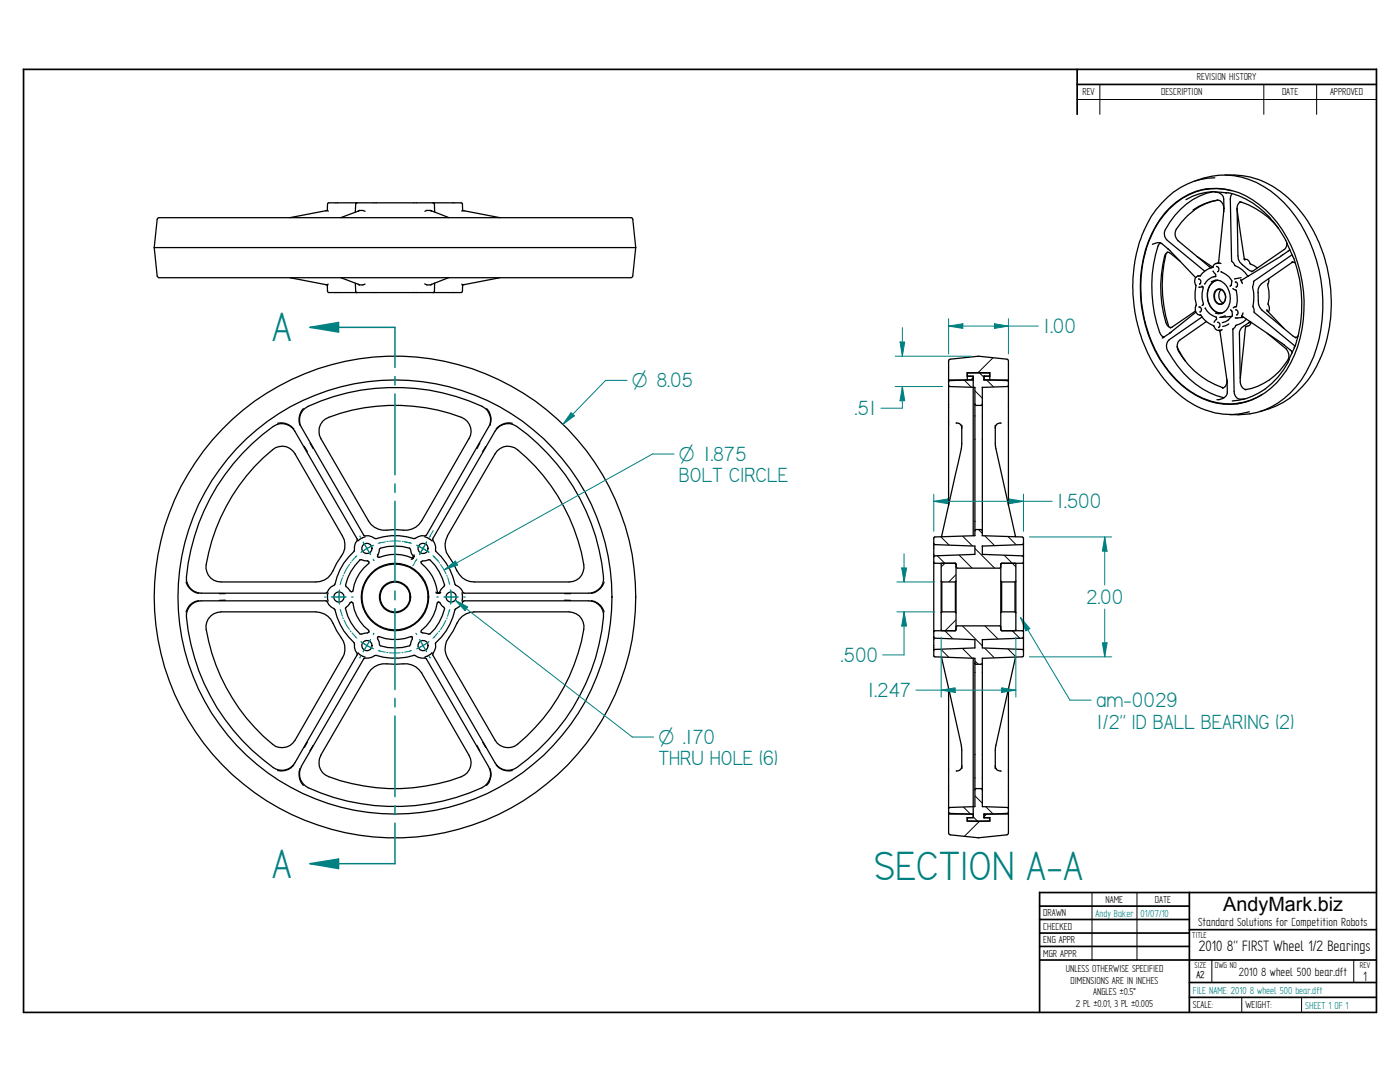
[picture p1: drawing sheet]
<svg xmlns="http://www.w3.org/2000/svg" width="279mm" height="216mm" viewBox="0 0 279 216" stroke-linecap="round" stroke-linejoin="round" font-family="sans-serif">
<g fill="none" stroke="#000" stroke-width=".34">
<path d="M4.7 13.8h270v188.2h-270v-188.2M215 13.8v9M215 16.8h59.7M207.5 178.1v23.9M207.5 178.1h67.2M237.4 178.1v23.9M207.5 180.8h29.9M207.5 183.5h29.9M207.5 186.2h29.9M207.5 188.8h29.9M207.5 191.6h67.2M237.4 185.5h37.3"/>
<path d="M237.4 196h37.3M237.4 199h37.3"/>
</g>
<path d="M215 19.9h59.7M219.5 16.8v6M252.2 16.8v6M262.8 16.8v6M217.9 178.1v13.5M226.9 178.1v13.5M241.9 191.6v4.4M247.8 199v3M259.8 199v3M270.2 191.6v4.4" fill="none" stroke="#000" stroke-width=".2"/>
<path d="M203.7 123.2l9.8 16.5" fill="none" stroke="#008080" stroke-width=".2"/>
<path d="M203.7 123.2l1.8 2.2-.8 .5z" fill="#008080"/>
<path d="M203.7 123.2l1.8 2.2-.8 .5zM213.5 139.7h4.3" fill="none" stroke="#008080" stroke-width=".2"/>
<g fill="none" stroke="#000" stroke-width=".25">
<path d="M57.9 55.4l7.4 1.5 .1 1.3 .2 .2h26.4l.3-.2v-1.4M64.9 56.8l.5 .1M65.3 56.9h.1M65.3 42h.1M65.4 42l.1 .2M65.4 42l-.4 .1M65.5 56.7l-.1 .2M68 55.4l3.6 1.4M70.9 56.5l.1 1.7 .2 .2M71.2 40.5l-.2 .2-.1 1.6M71.5 56.7l.3 .2M71.5 42.1l.2-.1h.7l.5 .2"/>
<path d="M71.5 42.1l-3.5 1.3M71.7 56.9h.7M72.9 56.7l-.5 .2M84.8 56.6l.4 .3M85.2 42h.8l.1 .1M85.2 42l-.4 .2M86 42.1h.1M86 42l3.6 1.4M86.1 56.7l-.1 .2h-.8M86.4 40.5l.3 .2v1.6M86.7 56.5v1.7l-.3 .2M89.6 55.4l-3.6 1.4"/>
<path d="M92.3 42l-.1 .2M92.3 42v-1.3l-.3-.2h-26.4l-.2 .2-.1 1.3-7.5 1.4M92.3 42l7.5 1.4M92.3 42l.4 .1M92.7 56.8l-.5 .1M99.8 55.4l-7.5 1.5-.1-.2M126.3 43.8l-.1-.3-.3-.1h-94.2l-.3 .4-.6 5.6M126.3 43.7l.6 5.7h-96.1M126.9 49.4l-.6 5.7-.4 .3h-94.2l-.3-.3-.6-5.7M55.4 84.5a3.2 3.2 0 0 1 3.2 1.1M58.8 86l12.5 21.6M58.8 90.5l9.5 16.4a3.6 3.6 0 0 1-.2 4.1l-.9 1.4a5.1 5.1 0 0 1-3.3 3.6l-19.8 .1a2.96 2.96 0 0 1-3-3.5 37.6 37.6 0 0 1 13.9-23.3 2.94 2.94 0 0 1 3.9 1.3"/>
<path d="M58.8 86a3 3 0 0 0-4.3-.9 41.4 41.4 0 0 0-17.3 30.7 3 3 0 0 0 3 2.6h24.9l.2-.2M60.5 81.5a3.3 3.3 0 0 0-.6 3.4M60.7 89.1l.6 1M61.9 88.4l.6 1.1M93.6 87.5l-9.4 16.4a3.7 3.7 0 0 1-3.7 1.9l-1.7-.1a5.3 5.3 0 0 1-4.1-.5l-.7-.6-.5-.7-9.4-16.4a2.93 2.93 0 0 1 1.5-4.2 37.1 37.1 0 0 1 27.1 .3 2.93 2.93 0 0 1 .9 3.9M95.8 88.4l-.6 1.1M96.9 89.1l-.6 1M97.1 81.5a3.3 3.3 0 0 1 .7 3.4M97.5 85.3a2.92 2.92 0 0 0-1.3-4.2 41.4 41.4 0 0 0-35.3 .3 2.95 2.95 0 0 0-.7 3.9l12.4 21.5 .2 .1a3.9 3.9 0 0 1 2.3 .6 11.9 11.9 0 0 1 7.5 0 3.6 3.6 0 0 1 2.2-.6l.3-.1M97.5 85.2l-12.4 21.6M102.2 84.5a3.3 3.3 0 0 0-3.2 1.1M37.1 116.2a3.3 3.3 0 0 0 2.6 2.2"/>
<path d="M39.7 119.8a3.1 3.1 0 0 0-2.6 2.3M40.1 119.9h25M40.2 119.9a2.97 2.97 0 0 0-3 3.2 41.2 41.2 0 0 0 18 30.4 3 3 0 0 0 3.6-1.3l12.5-21.6M43.8 118.4h1.2M45 119.8h-1.3M65 119.8l1.1 1.3 .6 .4M65.4 118.7l.1 1.2M65.5 118.3l-.2 .4M66.8 116.5l-.7 .6-.8 1.1M70.7 109.8v.2a12.1 12.1 0 0 0-3.9 6.6M71.3 107.5l-.6 1.6v.7M71.8 107.7l-.4 .2"/>
<path d="M71.8 111.7h.3l1.5 .4M71.8 111.7a10.1 10.1 0 0 0-2.8 5.1l.9 1.1 .5 .1a9.1 9.1 0 0 1 3.3-5.7l-.2-.3M72.4 107.3l-.7 .4M72.9 107.1l-.5 .2M75.3 111l.4 .2M75.4 110.7v.3M75.6 111.2a9 9 0 0 1 6.8 .1h.1M75.7 109.6l.2-.2a10.7 10.7 0 0 1 5.8-.1l.8 1.7M75.7 109.6l-.3 1.1M82.5 111v.3M82.5 111.3h.1M82.6 111l-.2 .5-.3 .1"/>
<path d="M82.6 110.7v.3l-.3 .5M84 112.1v.2a9 9 0 0 1 3.3 6l.2 .1M84.1 112.1h-.1M84.8 107.1l.4 .2M85.2 107.2l.7 .5M85.5 111.7h.3a10.6 10.6 0 0 1 2.9 5.1M85.6 111.7l-1.5 .4M85.9 107.6l.3 .3M86.3 107.6l12.5-21.6a3 3 0 0 1 4.3-.9 41.4 41.4 0 0 1 17.3 30.7 3 3 0 0 1-2.9 2.6h-24.9l-.2-.2a3.4 3.4 0 0 0-1.6-1.6 13.3 13.3 0 0 0-3.9-6.8 3.9 3.9 0 0 0-.5-2.2M87 118.2l.2 .2M87.5 118.4h.1M87.7 118.2l-.2 .2"/>
<path d="M88 118.2l-.2 .2h-.6M88.7 116.7l-1 1.5M89.3 106.9l9.5-16.3a2.91 2.91 0 0 1 4.5-.9 37.8 37.8 0 0 1 13.2 23.7 2.89 2.89 0 0 1-2.9 2.7h-18.9a3.7 3.7 0 0 1-3.5-2.2l-.7-1.5-.9-1.4a3.8 3.8 0 0 1-.3-4.1M92.2 118.3l.1 .4M92.3 118.7v.8M92.3 119.5l-.1 .4M112.6 119.8h1.3M112.7 118.4h1.2M118 119.8a3.2 3.2 0 0 1 2.6 2.3M120.6 116.2a3.3 3.3 0 0 1-2.6 2.2M44.1 122.1h18.9a3.8 3.8 0 0 1 3.5 2.3l.7 1.5 .9 1.3a3.6 3.6 0 0 1 .2 4.1M44.1 122.1a3 3 0 0 0-3 3.5 37.9 37.9 0 0 0 13.9 23.3 3.1 3.1 0 0 0 3.9-1.2l9.4-16.4"/>
<path d="M66.7 121.5l.1 .2a12.4 12.4 0 0 0 3.9 6.5M69 121.5a9.7 9.7 0 0 0 2.8 5l1.8-.3M69.9 120.3l-1 1.2M70.1 120.1l.3 .1a9.1 9.1 0 0 0 3.3 5.7l-.1 .2M70.1 120.1l-.3 .2M70.6 128.2l.3 1.6 .4 .6M71.3 130.4v.3M71.5 130.3l.3 .3 1.1 .5M72.6 131.4l-12.5 21.6M73.6 126.1v.1M74.8 130.8l-.6 .3-1.6 .3M75.4 127.2l.5 1.7a10.3 10.3 0 0 0 5.8 0l.2-.3"/>
<path d="M82.2 127.1l.1 .1M82.3 127.1l-.2-.1a9.2 9.2 0 0 1-6.6 0l-.2 .2M82.3 127.2l-.4 1.5M82.6 130.7a3.4 3.4 0 0 0 2.2 .6M82.6 130.8a12.8 12.8 0 0 1-7.5 0h-.3M84.1 134.2l9.5 16.5a2.95 2.95 0 0 1-1.5 4.3 37.2 37.2 0 0 1-27.2-.4 2.93 2.93 0 0 1-.8-3.9M84.2 134.3a3.8 3.8 0 0 0-3.7-1.8h-3.3a3.8 3.8 0 0 0-3.7 1.8l-9.5 16.4M84.8 131.3l.3 .1M85 131.4l12.5 21.6a2.96 2.96 0 0 1-1.3 4.2 41.4 41.4 0 0 1-35.3-.4 2.99 2.99 0 0 1-.7-3.8M85.2 130.9l-.4 .2M85.9 130.6l-.7 .4M86.2 130.2l-.3 .4"/>
<path d="M87.4 120.1h.2M87.5 120.1l-.2 .1a9.7 9.7 0 0 1-3.3 5.7v.2l.3 .2 1.5 .2a10.1 10.1 0 0 0 2.9-5l-.1-.3M87.5 120.1l1.1 1.1M90.8 121.7a13 13 0 0 1-3.9 6.7M92.4 120l.2-.1h24.9a2.97 2.97 0 0 1 2.9 3.2 41.2 41.2 0 0 1-17.9 30.4 3 3 0 0 1-3.7-1.3l-12.4-21.5a4.2 4.2 0 0 0 .5-2.3M92.4 120a3.8 3.8 0 0 1-1.6 1.7M94.6 122.1h19a2.97 2.97 0 0 1 2.9 3.5 37.9 37.9 0 0 1-13.8 23.3 3 3 0 0 1-3.9-1.2l-9.5-16.4a3.6 3.6 0 0 1 .3-4.1l.9-1.3a5.1 5.1 0 0 1 3.3-3.7l.9-.1M58.6 152.7a3.1 3.1 0 0 1-3.2 1.1M59.9 153.4a3.4 3.4 0 0 0 .6 3.3M61.3 148.1l-.6 1M62.5 148.8l-.7 1M95.2 148.7l.6 1.1"/>
<path d="M96.4 148.1l.5 1M97.8 153.4a3.1 3.1 0 0 1-.7 3.3M99 152.7a3.2 3.2 0 0 0 3.2 1.1"/>
<circle cx="67.6" cy="119.1" r="1.02"/>
<circle cx="73.2" cy="109.4" r="1.02"/>
<circle cx="78.8" cy="119.1" r="48.1"/>
<circle cx="78.8" cy="119.1" r="3.1"/>
<circle cx="78.8" cy="119.1" r="43.3"/>
<circle cx="78.8" cy="119.1" r="6.7"/>
<circle cx="78.8" cy="119.1" r="2.99"/>
<circle cx="78.8" cy="119.1" r="6.6"/>
<circle cx="84.4" cy="109.4" r="1.02"/>
<circle cx="90" cy="119.1" r="1.02"/>
<circle cx="73.2" cy="128.8" r="1.02"/>
<circle cx="84.4" cy="128.8" r="1.02"/>
</g>
<path d="M61.9 65.3h16.9v8M61.9 65.3l5.7-1v2zM78.8 75.1v1.7M78.8 78.6v16.1M78.8 96.6v1.7M78.8 100v16.2M78.8 117.9v1.8M78.8 121.5v16.1M78.8 139.4v1.7M78.8 142.9v16.1M78.8 160.8v1.7M78.8 164.3v8" fill="none" stroke="#008080" stroke-width=".3"/>
<path d="M61.9 65.3l5.7-1v2z" fill="#008080"/>
<path d="M61.9 172.3h16.9M61.9 172.3l5.7-.9v1.9z" fill="none" stroke="#008080" stroke-width=".3"/>
<path d="M61.9 172.3l5.7-.9v1.9z" fill="#008080"/>
<g fill="none" stroke="#000" stroke-width=".2">
<path d="M189.3 77.2l3.7 3.7M189.5 71.1l-.2 .2M190.9 74.3l6.6 6.6M195.4 74.3l5.9 5.9M198.5 71.1l-4.8 4.8M199.9 74.3l1.4 1.4M186.3 105.7l7.8 7.7M186.3 110.1l3.3 3.3M188.6 112.3l-.8 .9M190.7 105.6l7.9 7.8M190.8 114.6l-1.5 1.6M195.2 105.6l7.8 7.8"/>
<path d="M199.7 105.6l4.6 4.6M204.2 105.6l.1 .1M186.3 128.1l4.5 4.5M186.3 132.6h.1M187.5 124.8l7.8 7.8M187.9 122l-.1 .2M190.8 123.6l-2.2 2.3M192 124.8l7.8 7.8M196.5 124.8l7.8 7.8M201 124.8l3.3 3.4M202.7 122l.1 .1M189.3 158l5.9 6"/>
<path d="M193.1 157.3l6.6 6.7M197.6 157.3l3.7 3.7M189.3 162.5l1.4 1.5M197 162.4l-4.9 4.8M201.3 167l-.2 .2"/>
</g>
<g fill="none" stroke="#000" stroke-width=".25">
<path d="M189.3 75.8h4.9M189.3 76.9l.3 .2M189.3 72l.1-.2 .3-.1 5.6-.6 5.9 .7 .1 29M189.3 72v28.8M189.5 77.1l5.1 .2v29.6l-8.1 .2M189.6 75.9l-.3 .3M193 74.4h4.5M193 74.4v1.4M194.2 75.1h-1.2h1.2v31.8M194.2 75.8l-4.7 .1M195.2 74.3l2.3 .1M195.3 74.3l-2.3 .1"/>
<path d="M196 77.3v29.6M196.3 75.8l4.7 .1 .3 .3M196.3 75.8h5M197.5 75.1l-1.1-.1v.8M197.5 74.3v1.5M201.3 76.9l-.3 .2-5 .2M190.8 84.4l.6 .1 .4 .3 .1 .6M191.9 88.5v1l-4 17.6M191.9 84.9v3.7M194.6 80.6l.2 .3h1l.2-.3M198.6 84.9l.1 4.2M198.7 89.1l3.9 17.9"/>
<path d="M199.8 84.5l-.8 .1-.3 .4-.1 .4M186.4 112.2l.2 .2M186.4 108.4l.2 .3M186.4 107.4v23.6l8.2 .4v29.6l-5 .1-.3 .2M186.5 108.7l8.1 .3v1.6l-8 .3-.2 .2M186.5 112.4h4.2M186.6 107.1l-.2 .3M187.8 112.5v13.2l.2 .2M187.8 116l.2 .1v6M187.9 116.1h2.8M188 112.4l-.2 .1M190.6 112.4l.2 .2"/>
<path d="M190.6 112.4l.2 .1v13.2M190.7 116.1v6h-2.7M190.8 113.1l.3 .3h8.4l.2-.3M190.8 116l-.1 .1M194.7 105.7h1.1l.2 .2M194.8 105.7l-.2 .2M196 110.6l8 .3 .3 .2M196 106.9l8 .2 .3 .3M196 108.9v1.7M199.7 112.5v13.2l.2 .2h4.1l.3 .2M199.7 116l.2 .1v6M199.9 116.1h2.7"/>
<path d="M199.9 112.4l-.2 .1M200 112.4l-.3 .2M202.5 112.4l.2 .1M202.6 116.1v6h-2.7M202.6 106.9l.1 .2M202.7 112.5v13.2M202.7 116l-.1 .1M204.3 112.2l-.3 .2h-4.1M204.3 108.4l-.3 .3-8 .3M204.3 107.4v23.5l-.3 .2-8 .3M186.4 127.1l.2 .2M186.5 127.3l8.1 .3v1.7l-8 .3-.2 .2"/>
<path d="M187.9 131.1l4 18M188 122.1l-.2 .2M189.3 137.4v28.8l.4 .4M190.6 122l.2 .3M190.8 125.6l-.2 .3M190.8 125.6l-.1 .3h-4.1l-.2 .2M191 124.9h8.5l.2 .2M191.1 124.9l-.3 .2M194.2 131.3v31.9M194.6 132.3l.2 .2h1l.2-.2M196 127.6v1.7l8 .3 .3 .2M196 131.3v29.7l5 .1 .3 .2"/>
<path d="M199.7 125.6l.3 .3M199.9 122.1l-.2 .2M201.3 137.4v28.8l-.3 .4-5.8 .6M202.5 122l.2 .3M202.7 131.1l-3.9 17.6M202.7 125.6l-.1 .3M204.3 127.1l-.3 .2-8 .3M191.9 149.1v.6M191.9 152.9v.3l-.3 .4-.8 .2M191.9 149.6v3.7M194.7 157.4h1.1l.2 .2M194.8 157.4l-.2 .2"/>
<path d="M198.6 152.9l.4 .7 .8 .3M198.8 148.7l-.2 4.6M189.3 162.1l.3 .2 4.6 .2-4.9-.1M189.6 166.6l5.7 .6M193 163.2h1.2M193 163.2v.6M193 163.8h4.5M194.2 163.2h-1.2M196.3 163.2h1.2M196.4 162.4v.8M197.5 163.1v.7M201.3 162.1l-.3 .2-4.6 .2 4.9-.1"/>
</g>
<path d="M120.9 75.9l-8.5 8.8M114 82.3l.6 .7-2.2 1.7z" fill="none" stroke="#008080" stroke-width=".2"/>
<path d="M114 82.3l.6 .7-2.2 1.7z" fill="#008080"/>
<g fill="none" stroke="#008080" stroke-width=".2">
<path d="M120.9 75.9h4.2M130.3 90.6l-41.7 23.1M64.8 119.1h.1M65 119.1h.1M66.2 119.1h2.8M67.7 117.7v2.8M67.9 116.5v.1M68 116.3v.1M68.3 115.3l-.4 1M68.5 114.8v.2M69.8 112.6l-1.1 1.9M70.1 112.1l-.2 .3"/>
<path d="M70.1 119.1h.1M70.4 119.1h.1M71 111l-.8 .9M71.2 110.9v.1M71.8 107v.1M71.9 107.1l.1 .1M72.5 108.2l1.5 2.5M74.5 111.5v.2M74.5 108.8l-2.4 1.4M74.5 111.8h.1M75.6 108.4h-.1M75.7 108.3h.1"/>
<path d="M76.9 108.1l-1.1 .2M77.2 108h.3M77.8 108h2.1M80.3 108h.2M80.6 108.1l.5 .1M80.8 108.1l1.1 .2M81.2 108.2h.1M82 108.4h.1M82.6 112.5l-.2 .4M82.8 112.4h-.1M83.1 111.8l-.3 .4M83.2 108.8l2.4 1.4"/>
<path d="M83.2 111.5l-.1 .2M85.1 108.2l-1.4 2.5M85.7 107.1l-.1 .1M85.9 107h-.1M85.9 107l-.1 .1M86 106.6l-.1 .4M86.1 106.4v.1M86.4 110.9l.1 .1M86.4 105.9l-.2 .4M86.6 111l.4 .4M86.6 111.1l.8 .8M87 111.5l.1 .1"/>
<path d="M87.2 111.7l.3 .3M87.2 119.1h.1M87.4 119.1h.1M87.6 112.2l.2 .2M87.9 112.6l1.1 1.9M88.6 119.1h2.8M88.6 113.7l2.3-1.8 .4 .8zM89.2 114.8v.2M89.4 115.3l.3 1M89.7 116.3v.1M89.7 116.5v.1M90 117.7v2.8"/>
<path d="M92.5 119.1h.1M92.8 119.1h.1M67.9 121.6v.1M68 121.8l.3 1.1M68.4 123.2l.1 .2M68.7 123.7l1 1.9M69.9 125.9l.2 .2M70.3 126.3l.7 .9M71.2 127.3h.1M71.8 131.1v.2M72 130.9l-.1 .2M72.1 128.1l2.4 1.4"/>
<path d="M74 127.6l-1.5 2.4M74.5 126.6v.1M74.6 126.4h-.1M75.5 129.8h.1M75.7 129.8l.1 .1M75.8 129.9l1.1 .2M77.2 130.2h.2M77.7 130.3h2.2M80.2 130.2h.2M81.9 129.8l-1.1 .3M82 129.8h.1M83 126.4h.1"/>
<path d="M83.1 126.6l.1 .1M83.7 127.6l1.4 2.4M85.6 128.1l-2.4 1.4M85.6 130.9l.1 .2M85.8 131.1l.1 .2M86.5 127.3h-.1M87.4 126.3l-.8 .9M87.8 125.9l-.2 .2M89 123.8l-1.1 1.8M89.2 123.3v.2M89.7 121.9l-.4 1.1M89.7 121.8v.1"/>
<path d="M89.7 121.6v.1"/>
</g>
<path d="M88.6 113.7l2.3-1.8 .4 .8z" fill="#008080"/>
<path d="M130.3 90.6h4.2M90.8 119.8l2.5 1.3-.5 .7zM90.8 119.8l35.4 27.3" fill="none" stroke="#008080" stroke-width=".2"/>
<path d="M90.8 119.8l2.5 1.3-.5 .7z" fill="#008080"/>
<path d="M189.3 65.1l2.9-.5v.9zM126.2 147.1h4.2" fill="none" stroke="#008080" stroke-width=".2"/>
<path d="M189.3 65.1l2.9-.5v.9z" fill="#008080"/>
<path d="M198.5 64.6l2.8 .5-2.8 .4z" fill="none" stroke="#008080" stroke-width=".2"/>
<path d="M198.5 64.6l2.8 .5-2.8 .4z" fill="#008080"/>
<path d="M180.1 77.1l.5 2.9h-1zM189.3 63.6v7M189.3 65.1h17.9M201.3 63.6v7" fill="none" stroke="#008080" stroke-width=".2"/>
<path d="M180.1 77.1l.5 2.9h-1z" fill="#008080"/>
<path d="M179.6 68.2h1l-.5 2.9z" fill="none" stroke="#008080" stroke-width=".2"/>
<path d="M179.6 68.2h1l-.5 2.9z" fill="#008080"/>
<path d="M178.6 77.1h9.5M178.6 71.1h15.3M180.1 77.1v4.3h-4.3M180.1 65.4v5.7M180 113.3h.9l-.5 2.8z" fill="none" stroke="#008080" stroke-width=".2"/>
<path d="M180 113.3h.9l-.5 2.8z" fill="#008080"/>
<path d="M180.4 122.1l.5 2.8h-.9z" fill="none" stroke="#008080" stroke-width=".2"/>
<path d="M180.4 122.1l.5 2.8h-.9z" fill="#008080"/>
<path d="M179 116.1h7.6M180.4 110.5v5.6M186.4 100l2.7-.4v.9zM179 122.1h7.6M180.4 122.1v8.6h-4.3" fill="none" stroke="#008080" stroke-width=".2"/>
<path d="M186.4 100l2.7-.4v.9z" fill="#008080"/>
<path d="M201.4 99.6l2.9 .4-2.9 .5z" fill="none" stroke="#008080" stroke-width=".2"/>
<path d="M201.4 99.6l2.9 .4-2.9 .5z" fill="#008080"/>
<path d="M186.4 98.6v7.4M204.3 98.6v7.4M186.4 100h23.6M220.5 107.1l.4 2.9h-.9z" fill="none" stroke="#008080" stroke-width=".2"/>
<path d="M220.5 107.1l.4 2.9h-.9z" fill="#008080"/>
<path d="M220 128.3h.9l-.4 2.8z" fill="none" stroke="#008080" stroke-width=".2"/>
<path d="M220 128.3h.9l-.4 2.8z" fill="#008080"/>
<path d="M205.4 107.1h16.5M220.5 107.1v9.6M187.8 137.7l2.8-.5v1zM205.4 131.1h16.5M220.5 121.5v9.6" fill="none" stroke="#008080" stroke-width=".2"/>
<path d="M187.8 137.7l2.8-.5v1z" fill="#008080"/>
<path d="M199.9 137.2l2.8 .5-2.8 .5z" fill="none" stroke="#008080" stroke-width=".2"/>
<path d="M199.9 137.2l2.8 .5-2.8 .5z" fill="#008080"/>
<path d="M182.8 137.7h19.9M187.8 127.1v12M202.7 127.1v12" fill="none" stroke="#008080" stroke-width=".2"/>
<g fill="none" stroke="#000" stroke-width=".25">
<path d="M234.3 38.2a21.5 21.5 0 0 0-7.6 12.7 30.2 30.2 0 0 0 6.6 25.9 18.3 18.3 0 0 0 7.4 5.1M238.5 36.1a15.3 15.3 0 0 1 16.4 3.1 29.1 29.1 0 0 1 9.1 22.6 24 24 0 0 1-6.5 16.6 14.5 14.5 0 0 1-10.3 4.4M241.4 37.6l-1.2 .2M242 38.2l.5 .1a1.67 1.67 0 0 1 1.7 1.5l.1 1.8M242.1 38.2a11.7 11.7 0 0 0-5.4 1.6M242.3 38.2a13.9 13.9 0 0 0-9.9 8 1.76 1.76 0 0 0 .6 1.8l7.4 6.1 1.6-.8M242.4 35.5a13.7 13.7 0 0 0-8 2.7M242.5 38.3l2.2 .2M243 39.9a12.1 12.1 0 0 0-4.6 2M244.5 34.9a16.9 16.9 0 0 1 6.5 .9M244.7 38.5a12.9 12.9 0 0 1 6.7 3.1 19.6 19.6 0 0 1 5.4 6.9M244.7 38.5h.1"/>
<path d="M245.8 38.1a12.8 12.8 0 0 0-13.6 4.9 21.4 21.4 0 0 0-3.6 7.2l-.7 3.3-.2 4.5a26.1 26.1 0 0 0 8.3 18.9 18.8 18.8 0 0 0 4.3 2.7M245.9 38.7l-.3 .4-.1 .6 .3 12.3 .7 1a6.4 6.4 0 0 1 2.6 2.2M251 35.8a22.3 22.3 0 0 1 12.5 13.3 31.9 31.9 0 0 1 2.2 10.8v1.3a27.9 27.9 0 0 1-2.2 10.3 17.4 17.4 0 0 1-12 10.6M230 48.8a2.14 2.14 0 0 1 1.9-.2l1.2 1.1M231.6 48.5l-.3 .2a26 26 0 0 0 .3 18.1l.7 .5M232.7 50.6a26.6 26.6 0 0 0 .6 14.6M232.9 50.3l.7 .3 1.9 1.5M233.1 50.3l-.6 .5a21.5 21.5 0 0 0 .5 14.1l.2 .3 .5 .2M233.1 49.7l.3 .3M233.1 49.7h.1M233.4 50l5.2 5.4M233.4 50h.1"/>
<path d="M233.6 41.3a13 13 0 0 1 17.7-.5 25 25 0 0 1 8.8 17.4 24.1 24.1 0 0 1-4.3 17 12.9 12.9 0 0 1-18.6 2.7 25 25 0 0 1-9.6-18.8 22.8 22.8 0 0 1 6-17.8zM235.1 48l6.3 5.3M238.1 41.9a9.9 9.9 0 0 1 5.1-1.9 1.48 1.48 0 0 1 1 1.5v.5M238.4 41.9a11.6 11.6 0 0 0-3.9 4.5v.6l.6 1M238.9 51.2l3.2 2.1M239.1 55.1l-.5 .3-.1 .4-.1 .5 .3 .6a9 9 0 0 0 .1 3.9l-.1 .2M239.3 55.7l.3 .3v.4l-.2 .3M239.4 57.3v.1M239.6 55l-.5 .1M239.9 57.1h.1M239.9 57.1l.2 .2a7.2 7.2 0 0 0 .1 3.5l-.3 .1M240 57.2l-.6 .1"/>
<path d="M240.4 54.1l-1 1M241.2 55.8l-.8 .8M241.3 53.2l.4 .3M241.7 56.2a1.88 1.88 0 0 1 2.1 0 3.9 3.9 0 0 1 .5 6 1.74 1.74 0 0 1-1.7 .3M242 53.3l-.1 .1M242.1 54.1v.1a.95 .95 0 0 1 .5 1M242.6 55.2l-.7 .1-.7 .5M242.6 55.2h-.4M242.6 58.1a1.05 1.05 0 0 1 1.1-.3 1.05 1.05 0 0 1 .8 .9 1.34 1.34 0 0 1-1 2 1.62 1.62 0 0 1-.9-2.6zM242.7 57.9a1.18 1.18 0 0 1 1.2-.1 1.18 1.18 0 0 1 .7 1.1 1.29 1.29 0 0 1-1.4 1.8 1.82 1.82 0 0 1-.5-2.8zM242.7 55.9a3.4 3.4 0 0 0-1.4 4.7 2.77 2.77 0 0 0 2.4 1.9M242.9 53.2l.3 .4v.3l-.2 .3"/>
<path d="M243 55.9a2.88 2.88 0 0 0-2 3.7 3.2 3.2 0 0 0 2.5 2.8h.5M243.2 52.3v.2M243.4 52.5l.3 .1M243.5 52.5l-1.1 .2-.4 .6M243.7 57.8a1.75 1.75 0 0 0 .4 2.7M243.8 54.3l-.1-.1a3.3 3.3 0 0 1 2.1 1.9l-.1 .8-.2 .2M244.2 42.2l-1 10.1M244.2 42.2h.1M244.3 41.6l-.1 .6M244.3 41.6h.1M245.5 57.1h.1M246.1 57.6l.6 .4a5.5 5.5 0 0 1 0 3.2"/>
<path d="M246.5 55.6l-.1 .1M246.5 56.3l.3 .1 .2 .3-.1 .4-.2 .2M246.5 56.3h.1M246.9 41.6l.2 9.5v.6l.3 .6 .5 .5M247.5 40.3h-.1a15.4 15.4 0 0 1 7.8 5.3M247.6 40.3l-.5 .3-.1 .4-.1 .9 1.4 9.7M247.6 55.8l.1 .2M247.6 56l.3 .3M247.7 55.4l-1.2 .2M247.8 55.9h.1M247.8 56.3l.1 .3M247.9 52.8l1.5 1.2 .5 .1"/>
<path d="M248.3 51.7a1.12 1.12 0 0 1 1.2 1l1.5 .8M248.3 51.6l.2 .3M249.8 54.2h.1M250.2 56.3l-.2 1a9 9 0 0 1 .1 3.9l.2 .5v.7l8.2 6.7M250.2 54l-.5 .2M251.1 58.3l.1 2.4 .6 1.2M253 56.6a9.6 9.6 0 0 1 .1 4.1M253.2 55.6v.5l-.2 .6M255.6 51.1l-7.8 4.8M256 50.8l-.4 .3M256.8 48.5v.6l-.5 .7-6.2 4.2M256.8 48.5a26.4 26.4 0 0 1 1.7 20.4l-.2 .4"/>
<path d="M257.1 50.1l-1.2 .8M257.4 49.8l-.3 .3M257.8 52.3h.1M257.8 52.3l.7 .2M257.9 50.8l-7.8 5.5M258 52.2l-6.2 4.4-.5 .5-.2 .6v.7M232.1 67.4h-.2M232.2 67.3l-.1 .1M233.3 67.8a1.68 1.68 0 0 0-.3 2.1 18.2 18.2 0 0 0 11.3 9.5M233.5 66.5l-1.3 .8M233.8 66.3l-.4 .2M233.9 65.3l-.3 .1"/>
<path d="M234.9 69.1l1.7 3M235.2 70.1a16.3 16.3 0 0 0 8.8 7.2M235.2 70.1h.1M238.6 62.1l-4.7 3.2M238.7 62.3l-5 4M238.7 61l-.2 .9a1.01 1.01 0 0 0 1.1 1M239.4 61.3h-.1a.53 .53 0 0 1 .4 .4 .53 .53 0 0 1-.2 .5v.1M239.6 62.9h.1M239.6 62.9a7.9 7.9 0 0 0 2.7 2.3 .86 .86 0 0 0 .9 .7l.5-.1M239.9 63.2l-6.6 4.6M239.9 60.9h.1M240.5 61.5a5.5 5.5 0 0 0 2.3 1.9v.4l-.5 .5"/>
<path d="M240.8 64.1l-5.6 4.1-.3 .5v.7l.3 .7M242.9 79.8h.3M243.1 64.3l.4 .4v.3l-.3 .4M243.4 65.9l.1 .1M243.4 66h.1M243.5 66l1.4 9.8M243.9 77.3l.3 .1M243.9 65.8l-.2 .1M244.5 63l-1 .3 2.4-.2M244.9 75.8v.6M244.9 75.8v.1M244.9 76a1.33 1.33 0 0 1-.9 1.4"/>
<path d="M244.9 76.4v1.8a1.76 1.76 0 0 1-1.6 1.6M244.9 76.4h.1M245.2 64.6l-1.2 .6M245.2 63.8l-1.3 .6M245.6 61.8l.3 .3 .1 .9-.8 .8M246.2 61.4h.1M246.5 61.2v.1M246.6 63.5h.2M246.6 64.9l-.2 .5-.4 .3 .3 12.4a1.5 1.5 0 0 0 1.2 1.6l1-.1M246.7 61.8h-.1a.56 .56 0 0 1 .5 .5 .56 .56 0 0 1-.3 .5v.1M246.8 61.2l-.7 .2M246.8 63.5h.1"/>
<path d="M247.4 66.7l.1 9.5a1.57 1.57 0 0 0 1.1 1.5M247.9 63.1l8 5.4M248.1 62.4l-.3 .8M248.2 63.3l-1.4 .2M248.5 77.7h.3M248.7 65.1l-.2 .3-1 10.1M248.8 63.7a4.5 4.5 0 0 1-2.2 1.2M249.5 64.1l-.8 .7a1.93 1.93 0 0 0-1.3 1.9M249.7 64.3l-.5 .1M249.7 64.4v-.1a.95 .95 0 0 1-1 .9M251.8 61.8l6.3 5.3 .6 .2M251.9 78.7a12.4 12.4 0 0 1-11.5 .9"/>
<path d="M252.8 61.8l.1 .3M252.9 66.5l3.8 3.1a1.93 1.93 0 0 1 .3 2.3 12.3 12.3 0 0 1-8.5 5.9M252.9 62.1l3.3 3.4M253 60.6l.3 .7v.5l-.2 .5M255.9 68.5l.4 .4M255.9 68.5v.1M256.3 68.9l1.4 1.2 .2 .4M256.3 68.8v.1M257.1 72.3a13.8 13.8 0 0 1-11.2 7.7M257.3 71.8l-.3 .5M258.3 69.3l-1.1 2.5M258.3 69.3l.1 .1"/>
<path d="M259.1 67l-.6 .4M240.8 81.9a14.3 14.3 0 0 0 6.7 .7M245.4 82.7l1.8 .1M247.7 80.4l-1.2 .2M249.3 82.2l-1.9 .4"/>
</g>
<g font-size="9.2" fill="#008080">
<text x="54.2" y="68.1">A</text>
<text x="54.2" y="175.2">A</text>
<text x="174.4" y="175.5">SECTION A-A</text>
</g>
<g font-size="4.6" fill="#008080">
<text x="208.2" y="66.5">1.00</text>
<text x="170.6" y="82.8">.51</text>
<text x="135.5" y="96.2">BOLT CIRCLE</text>
<text x="210.9" y="101.4">1.500</text>
<text x="216.8" y="120.5">2.00</text>
<text x="167.8" y="132.1">.500</text>
<text x="173.1" y="139.1">1.247</text>
<text x="218.7" y="141.1">am-0029</text>
<text x="218.7" y="145.4">1/2&quot; ID BALL BEARING (2)</text>
<text x="131.4" y="152.7">THRU HOLE (6)</text>
</g>
<g font-size="4.4" fill="#008080">
<text x="126.1" y="77.3">O 8.05</text>
<text x="135.5" y="92">O 1.875</text>
<text x="131.4" y="148.5">O .170</text>
</g>
<text font-size="3.9" x="244.1" y="181.7">AndyMark.biz</text>
<text font-size="3.4" x="239.3" y="189.8">2010 8&quot; FIRST Wheel 1/2 Bearings</text>
<text font-size="3" x="272.1" y="195.7">1</text>
<g font-size="2.7">
<text x="239.1" y="184.7">Standard Solutions for Competition Robots</text>
<text x="247.3" y="194.7">2010 8 wheel 500 bear.dft</text>
</g>
<g font-size="2.3">
<text x="238.9" y="16">REVISION HISTORY</text>
<text x="216" y="19">REV</text>
<text x="231.7" y="19">DESCRIPTION</text>
<text x="255.9" y="19">DATE</text>
<text x="265.4" y="19">APPROVED</text>
<text x="208.2" y="182.8">DRAWN</text>
<text x="208.2" y="185.5">CHECKED</text>
<text x="220.6" y="180.1">NAME</text>
<text x="230.5" y="180.1">DATE</text>
<text x="208.2" y="188.2">ENG APPR</text>
<text x="208.2" y="190.9">MGR APPR</text>
<text x="212.7" y="194">UNLESS OTHERWISE SPECIFIED</text>
<text x="213.7" y="196.3">DIMENSIONS ARE IN INCHES</text>
<text x="238.8" y="195.1">A2</text>
<text x="214.7" y="200.9">2 PL ±0.01, 3 PL ±0.005</text>
<text x="218.1" y="198.6">ANGLES ±0.5°</text>
<text x="238.1" y="201.2">SCALE:</text>
<text x="248.5" y="201.2">WEIGHT:</text>
</g>
<g font-size="2.3" fill="#008080">
<text x="218.7" y="182.9">Andy Baker</text>
<text x="227.6" y="182.9">01/07/10</text>
<text x="238.1" y="198.2">FILE NAME: 2010 8 wheel 500 bear.dft</text>
<text x="260.5" y="201.3">SHEET 1 OF 1</text>
</g>
<g font-size="1.9">
<text x="238" y="187.1">TITLE</text>
<text x="238.4" y="193.1">SIZE</text>
<text x="242.4" y="193.1">DWG NO</text>
<text x="271.4" y="193.1">REV</text>
</g>
</svg>
